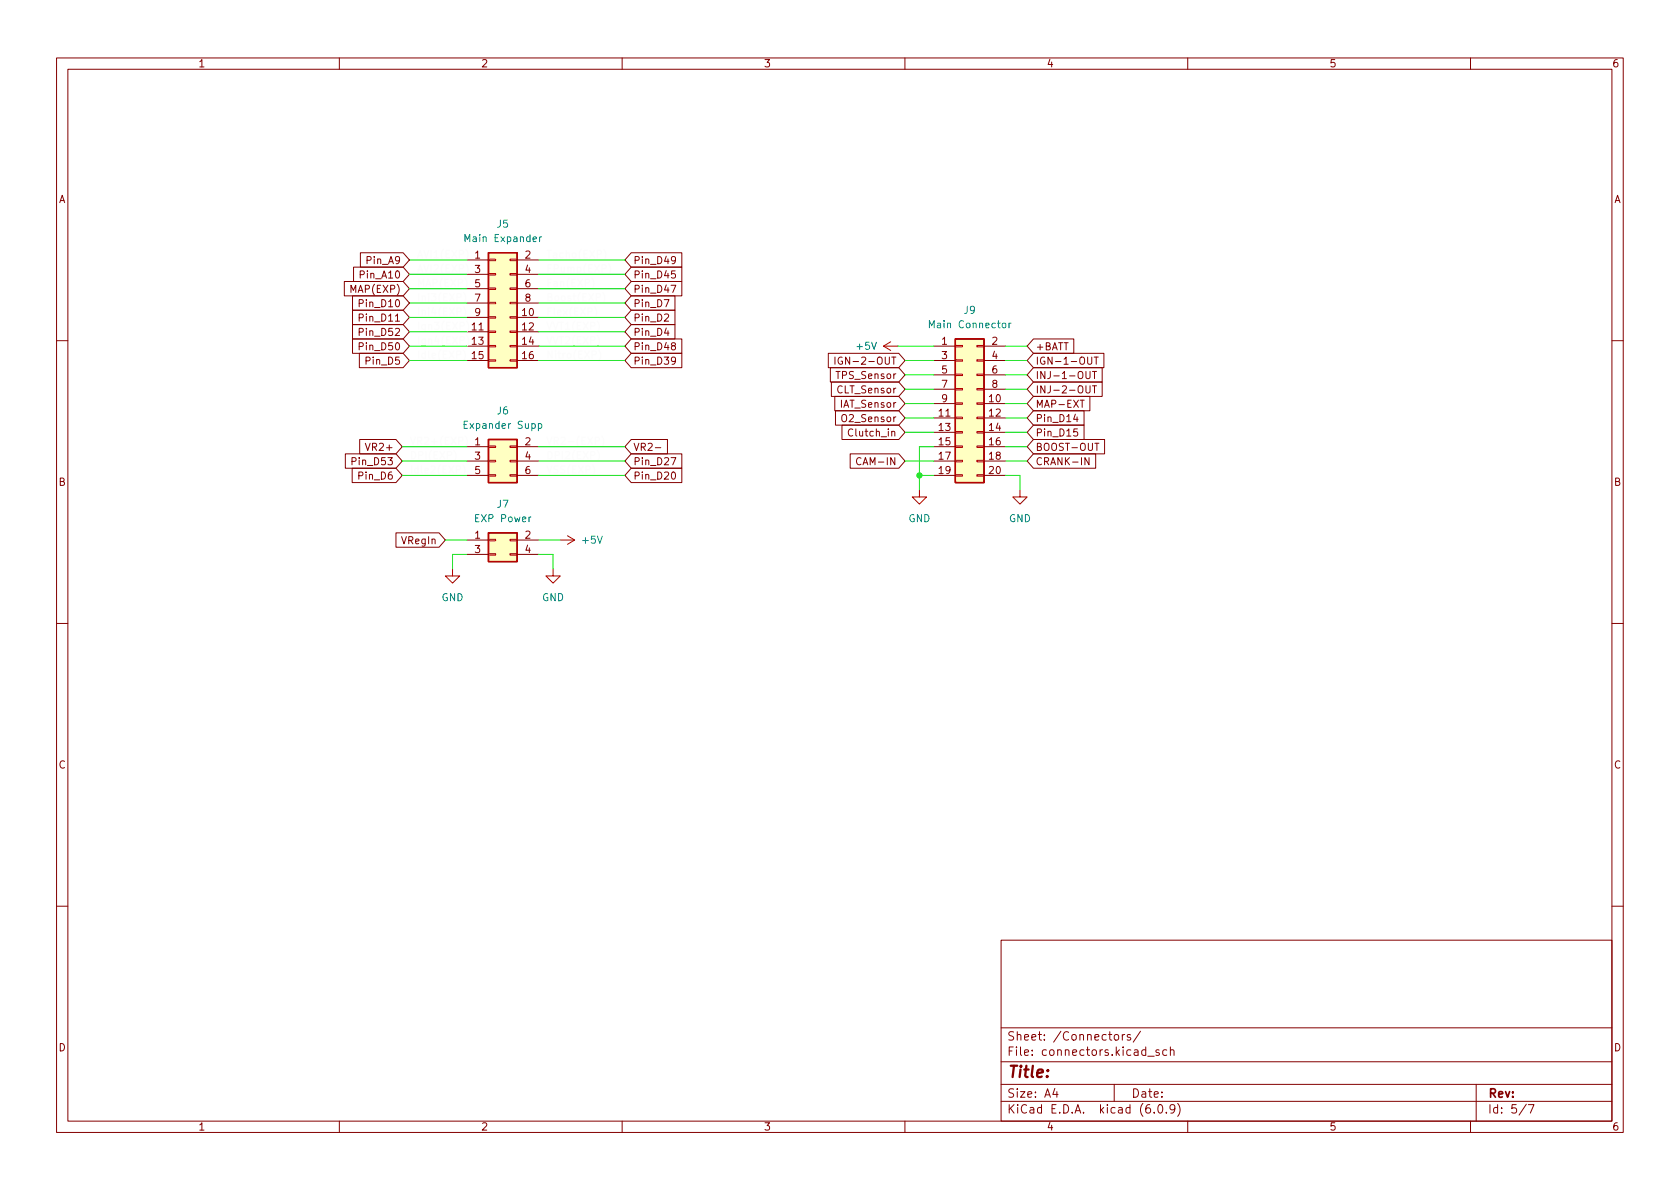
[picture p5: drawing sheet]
<svg xmlns="http://www.w3.org/2000/svg" width="297mm" height="210mm" viewBox="0 0 297 210" stroke-linecap="round" stroke-linejoin="round" font-family="sans-serif">
<g fill="none" stroke="#840000" stroke-width=".18">
<path d="M10 10.2h277v190.1h-277zM12 12.2h273v186.1h-273zM60 10.2v2M110 10.2v2M160 10.2v2M210 10.2v2M260 10.2v2M60.9 49.8h10.4l1.1 1.2-1.1 1.3h-10.4zM62.3 59.9h9l1.1 1.3-1.1 1.3h-9zM62.3 57.4h9l1.1 1.3-1.1 1.2h-9zM62.3 54.9h9l1.1 1.2-1.1 1.3h-9zM62.3 52.3h9l1.1 1.3-1.1 1.3h-9z"/>
<path d="M62.5 47.2h8.8l1.1 1.3-1.1 1.3h-8.8zM63.5 58.7h.6l.1-.2v-.3l-.7-.1v1.2M63.5 56.2l.6-.1 .1-.2v-.3l-.7-.1v1.3M63.5 53.6h.6l.1-.2v-.3l-.7-.1v1.3M63.7 44.7h7.6l1.1 1.3-1.1 1.2h-7.6zM82.5 46h3.9M82.5 56.1h3.9M82.5 58.7h3.9M82.5 48.5h3.9M82.5 51h3.9M82.5 53.6h3.9M91.4 46h3.8"/>
<path d="M91.4 56.1h3.8M91.4 58.7h3.8M91.4 48.5h3.8M91.4 51h3.8M91.4 53.6h3.8M111.6 59.9h9v2.6h-9l-1.1-1.3zM111.6 57.4h7.7v2.5h-7.7l-1.1-1.2zM111.6 54.9h7.7v2.5h-7.7l-1.1-1.3zM111.6 52.3h7.7v2.6h-7.7l-1.1-1.3zM111.6 47.2h9v2.6h-9l-1.1-1.3zM111.6 49.8h9v2.5h-9l-1.1-1.3zM111.6 44.7h9v2.5h-9l-1.1-1.2z"/>
<path d="M117.4 53h.9l-.6 1.3M117.8 58l-.3 .9h.8M118.6 50.4h.9l-.6 1.3M119.4 47.9h-.6l-.1 .6 .2-.1h.4l.1 .2v.5l-.2 .1-.5-.1M119.4 45.9l-.2 .2h-.3l-.2-.2 .1-.5h.4l.2 .1a.84 .84 0 0 1-.3 1.1h-.3M182.7 59.9h7.2v2.6h-7.2l-1.1-1.3zM10 60.2h2M63.5 61.3l.6-.1 .1-.2v-.3l-.7-.1v1.3M63.5 62.5h7.8l1.1 1.2-1.1 1.3h-7.8zM63.6 77.7h6.4l1.1 1.3-1.1 1.3h-6.4zM64.6 78.4l.4 1.3 .4-1.3M82.5 61.2h3.9"/>
<path d="M82.5 79h3.9M82.5 63.7h3.9M91.4 61.2h3.8M91.4 79h3.8M91.4 63.7h3.8M111.6 62.5h9v2.5h-9l-1.1-1.3zM111.6 77.7h6.4v2.6h-6.4l-1.1-1.3zM115.9 79.2h.9M118.9 61.1l-.2-.2 .1-.2 .1-.1 .4 .1 .1 .1v.2l-.6 .2-.1 .2 .1 .4 .1 .1 .4-.1 .1-.2v-.2l-.2-.3M119.4 63.7l-.2 .2h-.3l-.2-.2 .1-.5 .4-.1 .2 .2a.84 .84 0 0 1-.3 1.1h-.3M146.5 62.5h12.4l1.1 1.2-1.1 1.3h-12.4zM146.8 65h12.1l1.1 1.3-1.1 1.3h-12.1z"/>
<path d="M147 67.6h11.9l1.1 1.2-1.1 1.3h-11.9zM147.6 70.1h11.3l1.1 1.3-1.1 1.2h-11.3zM147.6 63.1v1.3M147.7 72.6h11.2l1.1 1.3-1.1 1.3h-11.2zM148.9 75.2h10l1.1 1.2-1.1 1.3h-10zM148.9 63.2a.59 .59 0 0 0-.7 .6 .59 .59 0 0 0 .7 .6l.1-.5h-.3M150.8 76a.6 .6 0 0 0-.9 .4 .6 .6 0 0 0 .6 .7l.3-.1M165.1 61.2h3.8M165.1 71.4h3.8M165.1 73.9h3.8M165.1 76.4h3.8M165.1 79h3.8"/>
<path d="M165.1 63.7h3.8M165.1 66.3h3.8M165.1 68.8h3.8M174 61.2h3.8M174 71.4h3.8M174 73.9h3.8M174 76.4h3.8M174 79h3.8M174 63.7h3.8M174 66.3h3.8M174 68.8h3.8M182.7 65h12.2v2.6h-12.2l-1.1-1.3z"/>
<path d="M182.7 75.2h9v2.5h-9l-1.1-1.3zM182.7 77.7h12.6v2.6h-12.6l-1.1-1.3zM182.7 72.6h9v2.6h-9l-1.1-1.3zM182.7 67.6h12.2v2.5h-12.2l-1.1-1.3zM182.7 70.1h10v2.5h-10l-1.1-1.2zM182.7 62.5h12.5v2.5h-12.5l-1.1-1.3zM190.1 73.2l-.3 1h.8M190.4 73.7v.9M190.5 75.8h-.6l-.1 .6 .2-.1 .4 .1 .2 .2-.1 .4-.2 .1-.5-.1M191 70.8h.7M192 65.7v1l.2 .3 .4-.1 .1-.2v-1M192 68.2v1.1l.2 .2 .4-.1 .1-.1v-1.1"/>
<path d="M192.3 63.1v1.1l.2 .2h.4l.1-.2v-1.1M193.2 65.7h.7M193.2 68.2h.7M193.5 63.1h.7M193.5 65.7v1.3M193.5 68.2v1.3M193.6 78.4h.7M193.8 63.1v1.3M285 60.2h2M61.1 80.3h8.9l1.1 1.2-1.1 1.3h-8.9zM62.2 81.6l.6-.1 .2-.2-.1-.3-.7-.1v1.3M62.3 82.8h7.7l1.1 1.3-1.1 1.2h-7.7z"/>
<path d="M70 94.2h7.6l1.1 1.3-1.1 1.3h-7.6zM82.5 81.5h3.9M82.5 84.1h3.9M82.5 95.5h3.9M82.5 98h3.9M91.4 81.5h3.8M91.4 84.1h3.8M91.4 95.5h3.8M91.4 98h3.8M111.6 82.8h9v2.5h-9l-1.1-1.2zM111.6 80.3h9v2.5h-9l-1.1-1.3zM118.6 80.9h.9l-.6 1.3"/>
<path d="M118.8 83.6l.2-.1a.68 .68 0 0 1 .5 .6 .68 .68 0 0 1-.5 .6l-.2-.1-.1-.4zM150.3 80.3h8.6l1.1 1.2-1.1 1.3h-8.6zM152.2 81a.6 .6 0 0 0-.8 .5 .6 .6 0 0 0 .6 .7l.2-.1M165.1 81.5h3.8M165.1 84.1h3.8M174 81.5h3.8M174 84.1h3.8M182.7 80.3h11v2.5h-11l-1.1-1.3zM192.5 80.9v1.3l-.7-1.3v1.3M10 110.2h2M285 110.2h2M10 160.2h2"/>
<path d="M177 166.3h108v32h-108zM285 160.2h2M60 198.3v2M110 198.3v2M160 198.3v2M177 194.8h108M177 191.8h108M177 187.8h108M177 181.8h108M186.5 192.5l-.4 1h1M186.9 193v1M197 191.8v3"/>
<path d="M197.1 183.1l.2-.2 .4 .2 .1 .5-.2 .3h-.3l-.2-.1zM198.4 182.9v1M198.9 182.9l-.3 .1-.2 .2M199.9 183l-.4-.1-.2 .2 .1 .3 .5 .1v.4h-.6M201.6 182.4l-1.2 1.9M202.9 186.8h1.2M204.1 196.7v.1M204.9 195.4l.2-.1a.81 .81 0 0 1 .6 .7 .81 .81 0 0 1-.3 .8h-.2a.81 .81 0 0 1-.6-.6 .81 .81 0 0 1 .3-.8zM204.9 185.7l-.3-.1-.2 .2v.3l.5 .1v.4h-.5M206.2 196.7v.1M206.3 185.7l-.4-.1-.3 .3v.4l.1 .3h.6M206.9 185.8l.2-.2 .4 .1 .1 .9"/>
<path d="M206.9 185.1v1.5M207.7 196l-.3 .3h-.3l-.2-.3 .1-.6 .4-.1 .2 .2a.99 .99 0 0 1-.3 1.3h-.3M208.2 195.1a1.72 1.72 0 0 1 0 2.3M210 198.3v2M260 198.3v2M261 191.8v6.5M269.9 195.3l-1.3 1.9M270.2 195.3h1l-.6 1.5"/>
</g>
<g fill="none" stroke="#b60000" stroke-width=".18">
<path d="M86.4 58.5h1.2v.3h-1.2zM86.4 56h1.2v.3h-1.2zM86.4 53.5h1.2v.2h-1.2zM86.4 50.9h1.2v.3h-1.2zM86.4 48.4h1.2v.2h-1.2zM86.4 45.8h1.2v.3h-1.2zM90.2 58.5h1.2v.3h-1.2zM90.2 56h1.2v.3h-1.2zM90.2 53.5h1.2v.2h-1.2zM90.2 50.9h1.2v.3h-1.2zM90.2 48.4h1.2v.2h-1.2zM90.2 45.8h1.2v.3h-1.2z"/>
<path d="M86.4 78.9h1.2v.2h-1.2zM86.4 63.6h1.2v.3h-1.2zM86.4 61.1h1.2v.2h-1.2zM90.2 78.9h1.2v.2h-1.2zM90.2 63.6h1.2v.3h-1.2zM90.2 61.1h1.2v.2h-1.2zM156.2 61.2l1.3 .8M156.2 61.2h2.5M157.5 60.4l-1.3 .8M168.9 78.9h1.3v.2h-1.3zM168.9 76.3h1.3v.3h-1.3zM168.9 73.8h1.3v.2h-1.3z"/>
<path d="M168.9 71.2h1.3v.3h-1.3zM168.9 68.7h1.3v.3h-1.3zM168.9 66.2h1.3v.2h-1.3zM168.9 63.6h1.3v.3h-1.3zM168.9 61.1h1.3v.2h-1.3zM172.7 78.9h1.3v.2h-1.3zM172.7 76.3h1.3v.3h-1.3zM172.7 73.8h1.3v.2h-1.3zM172.7 71.2h1.3v.3h-1.3zM172.7 68.7h1.3v.3h-1.3zM172.7 66.2h1.3v.2h-1.3zM172.7 63.6h1.3v.3h-1.3z"/>
<path d="M172.7 61.1h1.3v.2h-1.3zM86.4 83.9h1.2v.3h-1.2zM86.4 81.4h1.2v.3h-1.2zM86.4 97.9h1.2v.3h-1.2zM86.4 95.4h1.2v.2h-1.2zM90.2 83.9h1.2v.3h-1.2zM90.2 81.4h1.2v.3h-1.2zM90.2 97.9h1.2v.3h-1.2zM90.2 95.4h1.2v.2h-1.2zM99.1 95.5h2.5M100.3 94.7l1.3 .8M101.6 95.5l-1.3 .8"/>
<path d="M162.6 86.6v1.3h1.2l-1.2 1.2-1.3-1.2h1.3M168.9 83.9h1.3v.3h-1.3zM168.9 81.4h1.3v.3h-1.3zM172.7 83.9h1.3v.3h-1.3zM172.7 81.4h1.3v.3h-1.3zM180.3 86.6v1.3h1.3l-1.3 1.2-1.2-1.2h1.2M80 100.6v1.2h1.3l-1.3 1.3-1.3-1.3h1.3M97.8 100.6v1.2h1.3l-1.3 1.3-1.3-1.3h1.3"/>
</g>
<g fill="#ffffc2" stroke="#ffffc2" stroke-width=".18">
<path d="M168.9 59.9h5.1v25.4h-5.1z"/>
<path d="M86.4 77.7h5v7.6h-5z"/>
<path d="M86.4 94.2h5v5.1h-5z"/>
<path d="M86.4 44.7h5v20.3h-5z"/>
</g>
<path d="M86.4 44.7h5v20.3h-5zM168.9 59.9h5.1v25.4h-5.1zM86.4 77.7h5v7.6h-5zM86.4 94.2h5v5.1h-5z" fill="none" stroke="#b60000" stroke-width=".25"/>
<path d="M95.4 41.9v.8M95.8 41.9l-.4 .2M178.4 57.1v.9M178.8 57.1l-.4 .3M95.2 75l.4-.1 .2 .2-.1 .6h-.5M95.2 74.9v1.3" fill="none" stroke="#008484" stroke-width=".18"/>
<g fill="none" stroke="#fcfcfc" stroke-width=".18">
<path d="M82 54.3a1.46 1.46 0 0 1 0 1.9M82 51.7a1.46 1.46 0 0 1 0 2M82.4 46.6a1.46 1.46 0 0 1 0 2M82.4 44.1a1.46 1.46 0 0 1 0 1.9M82.5 56.8a1.46 1.46 0 0 1 0 1.9M82.5 59.3a1.46 1.46 0 0 1 0 2M104.6 49.2a1.46 1.46 0 0 1 0 1.9M105.1 54.3a1.46 1.46 0 0 1 0 1.9M106.6 51.7a1.46 1.46 0 0 1 0 2M106.8 44.1a1.46 1.46 0 0 1 0 1.9M107.6 46.6a1.46 1.46 0 0 1 0 2M80.3 79.7a1.46 1.46 0 0 1 0 1.9"/>
<path d="M81.9 61.9a1.46 1.46 0 0 1 0 1.9M82.3 77.1a1.46 1.46 0 0 1 0 2M105.2 78l.6-.1 .2-.2-.1-.3-.7-.1v1.3M105.6 79.7a1.46 1.46 0 0 1 0 1.9M105.8 61.9a1.46 1.46 0 0 1 0 1.9M106.4 77.1a1.46 1.46 0 0 1 0 2M81.8 82.2a1.46 1.46 0 0 1 0 1.9"/>
</g>
<g fill="none" stroke="#00e800" stroke-width=".18">
<path d="M72.4 48.5h10.1M72.4 46h10.1M72.4 56.1h10.1M72.4 58.7h10.1M72.4 53.6h10.1M72.4 51h10.1M95.2 48.5h15.3M95.2 46h15.3M95.2 56.1h15.3M95.2 58.7h15.3M95.2 53.6h15.3M95.2 51h15.3"/>
<path d="M71.1 79h11.4M72.4 61.2h10.1M72.4 63.7h10.1M95.2 61.2h15.3M95.2 63.7h15.3M95.2 79h15.3M158.7 61.2h6.4M160 76.4h5.1M160 66.3h5.1M160 63.7h5.1M160 68.8h5.1M160 71.4h5.1"/>
<path d="M160 73.9h5.1M165.1 79h-2.5v7.6M177.8 76.4h3.8M177.8 61.2h3.8M177.8 66.3h3.8M177.8 63.7h3.8M177.8 79h3.8M177.8 68.8h3.8M177.8 71.4h3.8M177.8 73.9h3.8M71.1 84.1h11.4M71.1 81.5h11.4"/>
<path d="M78.7 95.5h3.8M82.5 98h-2.5v2.6M95.2 95.5h3.9M95.2 98h2.6v2.6M95.2 84.1h15.3M95.2 81.5h15.3M160 81.5h5.1M162.6 84.1h2.5M177.8 84.1h2.5v2.5M177.8 81.5h3.8"/>
</g>
<circle cx="162.6" cy="84.1" r=".46" fill="#0f0" stroke="#0f0" stroke-width=".18"/>
<text font-size="2.8" fill="#840000" x="178" y="190.6">Title:</text>
<g font-size="2.1" fill="#840000">
<text x="178" y="184">Sheet: /Connectors/</text>
<text x="178" y="186.7">File: connectors.kicad_sch</text>
<text x="178" y="196.9">KiCad E.D.A. kicad (6.0.9)</text>
<text x="178" y="194.1">Size: A4</text>
<text x="200" y="194.1">Date:</text>
<text x="263" y="194.1">Rev:</text>
<text x="263" y="196.9">Id: 5/7</text>
</g>
<g font-size="1.8" fill="#840000">
<text x="35" y="11.9">1</text>
<text x="85" y="11.9">2</text>
<text x="135" y="11.9">3</text>
<text x="185" y="11.9">4</text>
<text x="235" y="11.9">5</text>
<text x="285" y="11.9">6</text>
<text x="10.3" y="35.9">A</text>
<text x="285.3" y="35.9">A</text>
<text x="65" y="46.7">Pin_A9</text>
<text x="84" y="45.7">1</text>
<text x="92.9" y="45.7">2</text>
<text x="111.9" y="46.7">Pin_D49</text>
<text x="62.3" y="51.8">MAP(EXP)</text>
<text x="64" y="49.2">Pin_A10</text>
<text x="84" y="48.3">3</text>
<text x="84" y="50.8">5</text>
<text x="84" y="53.3">7</text>
<text x="92.9" y="48.3">4</text>
<text x="92.9" y="50.8">6</text>
<text x="92.9" y="53.3">8</text>
<text x="111.9" y="49.2">Pin_D45</text>
<text x="111.9" y="51.8">Pin_D47</text>
<text x="64" y="59.4">Pin_D52</text>
<text x="64" y="56.9">Pin_D11</text>
<text x="64" y="54.3">Pin_D10</text>
<text x="83.5" y="58.4">11</text>
<text x="84" y="55.9">9</text>
<text x="92.4" y="55.9">10</text>
<text x="92.4" y="58.4">12</text>
<text x="111.9" y="59.4">Pin_D4</text>
<text x="111.9" y="56.9">Pin_D2</text>
<text x="111.9" y="54.3">Pin_D7</text>
<text x="64" y="61.9">Pin_D50</text>
<text x="65" y="64.5">Pin_D5</text>
<text x="83.5" y="61">13</text>
<text x="83.5" y="63.5">15</text>
<text x="92.4" y="61">14</text>
<text x="92.4" y="63.5">16</text>
<text x="111.9" y="64.5">Pin_D39</text>
<text x="111.9" y="61.9">Pin_D48</text>
<text x="149.6" y="64.5">IGN-2-OUT</text>
<text x="166.5" y="61">1</text>
<text x="166.5" y="63.5">3</text>
<text x="175.4" y="61">2</text>
<text x="175.4" y="63.5">4</text>
<text x="183" y="61.9">+BATT</text>
<text x="183" y="64.5">IGN-1-OUT</text>
<text x="148.2" y="67">TPS_Sensor</text>
<text x="148.2" y="69.6">CLT_Sensor</text>
<text x="166.5" y="66">5</text>
<text x="166.5" y="68.6">7</text>
<text x="166.5" y="71.1">9</text>
<text x="174.9" y="71.1">10</text>
<text x="175.4" y="66">6</text>
<text x="175.4" y="68.6">8</text>
<text x="183" y="67">INJ-1-OUT</text>
<text x="183" y="69.6">INJ-2-OUT</text>
<text x="148.8" y="72.1">IAT_Sensor</text>
<text x="149.3" y="74.6">O2_Sensor</text>
<text x="150.5" y="77.2">Clutch_in</text>
<text x="166" y="73.7">11</text>
<text x="166" y="76.2">13</text>
<text x="174.9" y="73.7">12</text>
<text x="174.9" y="76.2">14</text>
<text x="183" y="77.2">Pin_D15</text>
<text x="183" y="74.6">Pin_D14</text>
<text x="183" y="72.1">MAP-EXT</text>
<text x="62.7" y="82.3">Pin_D53</text>
<text x="65.2" y="79.7">VR2+</text>
<text x="84" y="78.7">1</text>
<text x="84" y="81.3">3</text>
<text x="84" y="83.8">5</text>
<text x="92.9" y="78.7">2</text>
<text x="92.9" y="81.3">4</text>
<text x="92.9" y="83.8">6</text>
<text x="111.9" y="79.7">VR2-</text>
<text x="111.9" y="82.3">Pin_D27</text>
<text x="152.2" y="82.3">CAM-IN</text>
<text x="166" y="78.7">15</text>
<text x="166" y="81.3">17</text>
<text x="166" y="83.8">19</text>
<text x="174.9" y="78.7">16</text>
<text x="174.9" y="81.3">18</text>
<text x="174.9" y="83.8">20</text>
<text x="183" y="79.7">BOOST-OUT</text>
<text x="183" y="82.3">CRANK-IN</text>
<text x="10.3" y="85.9">B</text>
<text x="63.7" y="84.8">Pin_D6</text>
<text x="111.9" y="84.8">Pin_D20</text>
<text x="285.3" y="85.9">B</text>
<text x="84" y="95.2">1</text>
<text x="92.9" y="95.2">2</text>
<text x="71.2" y="96.2">VRegIn</text>
<text x="84" y="97.8">3</text>
<text x="92.9" y="97.8">4</text>
<text x="10.3" y="135.9">C</text>
<text x="285.3" y="135.9">C</text>
<text x="10.3" y="185.9">D</text>
<text x="285.3" y="185.9">D</text>
<text x="35" y="199.9">1</text>
<text x="85" y="199.9">2</text>
<text x="135" y="199.9">3</text>
<text x="185" y="199.9">4</text>
<text x="235" y="199.9">5</text>
<text x="285" y="199.9">6</text>
</g>
<g font-size="1.8" fill="#008484">
<text x="87.9" y="40.3">J5</text>
<text x="82.6" y="42.8">Main Expander</text>
<text x="164.8" y="58">Main Connector</text>
<text x="170.5" y="55.5">J9</text>
<text x="151.5" y="61.8">+5V</text>
<text x="82.4" y="75.8">Expander Supp</text>
<text x="87.9" y="73.3">J6</text>
<text x="87.9" y="89.8">J7</text>
<text x="84.2" y="92.3">EXP Power</text>
<text x="160.6" y="92.3">GND</text>
<text x="178.4" y="92.3">GND</text>
<text x="103.1" y="96.1">+5V</text>
<text x="78" y="106.3">GND</text>
<text x="95.8" y="106.3">GND</text>
</g>
<g font-size="1.8" fill="#fcfcfc">
<text x="73.7" y="45.6">AVI1(EXP)</text>
<text x="96.5" y="45.6">Tacho(EXP)</text>
<text x="73.7" y="53.2">Inj3(EXP)</text>
<text x="73.7" y="48.2">AVI2(EXP)</text>
<text x="73.7" y="50.7">MAP(EXP)</text>
<text x="96.5" y="48.2">FPump(EXP)</text>
<text x="96.5" y="50.7">Fan(EXP)</text>
<text x="96.5" y="53.2">Boost(EXP)</text>
<text x="73.7" y="55.8">Inj4(EXP)</text>
<text x="73.7" y="58.3">Ign3(EXP)</text>
<text x="96.5" y="58.3">VVT1(EXP)</text>
<text x="96.5" y="55.8">Flex(EXP)</text>
<text x="73.7" y="60.9">Ign4(EXP)</text>
<text x="73.7" y="63.4">Idle(EXP)</text>
<text x="96.5" y="60.9">VVT2(EXP)</text>
<text x="96.5" y="63.4">Nitro(EXP)</text>
<text x="72.4" y="78.6">VR2+(EXP)</text>
<text x="72.4" y="81.2">DPI(EXP)</text>
<text x="72.4" y="83.7">Idle2(EXP)</text>
<text x="96.5" y="83.7">VSS(EXP)</text>
<text x="96.5" y="78.6">VR2-(EXP)</text>
<text x="96.5" y="81.2">DPI2(EXP)</text>
</g>
</svg>
